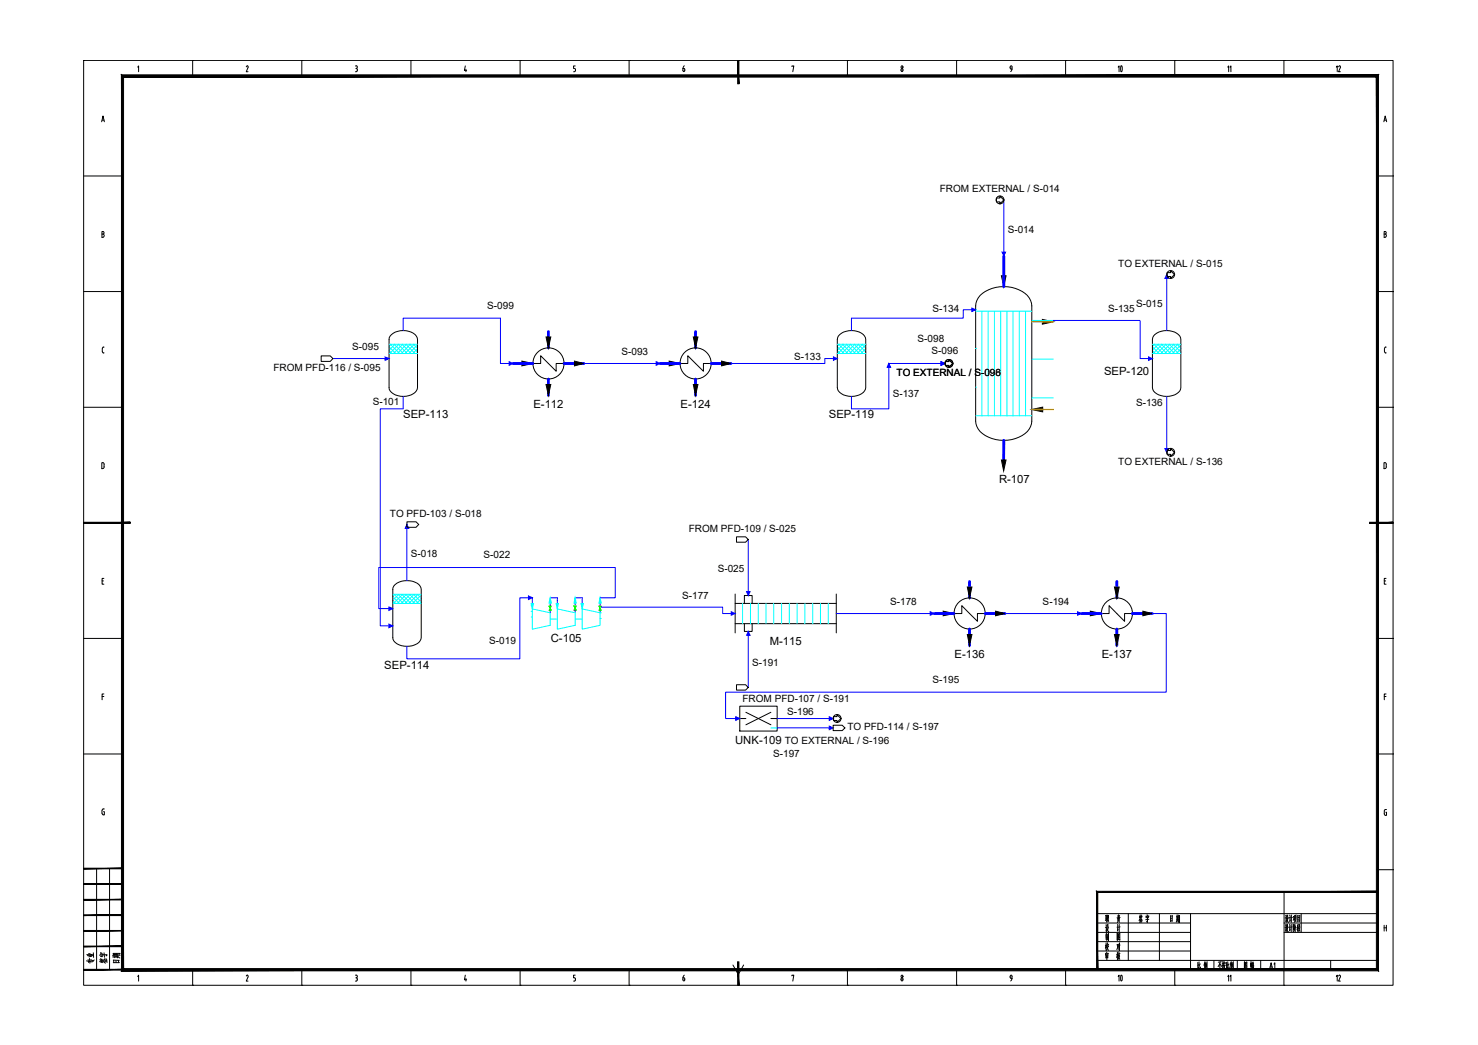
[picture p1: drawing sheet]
<svg xmlns="http://www.w3.org/2000/svg" width="420mm" height="297mm" viewBox="0 0 420 297" stroke-linecap="round" stroke-linejoin="round" font-family="sans-serif">
<g fill="none" stroke="#000" stroke-width=".28">
<path d="M23.8 17.2h372.2v262.9h-372.2zM39.1 19.1l.3-.4v1.7M54.8 17.2h.1M54.8 17.2v4.4M70.3 18.7l.3 .4-.6 1.3h.5M70.3 18.7l-.3 .3M85.8 17.2h.1M85.8 17.2v4.4M101 18.7h.3M101.2 19.5h.1M101.3 18.7l.3 .4-.3 .3M101.3 19.5l.2 .1v.4"/>
<path d="M101.6 20l-.3 .3M116.8 17.2h.1M116.8 17.2v4.4M132.3 18.7l-.3 1.3h.7M132.4 19.7v.7M147.9 17.2h.1M147.9 17.2v4.4M163.5 18.7h-.4v.8h.4l.1 .3M163.6 19.8v.2M163.6 20l-.3 .3M178.8 17.2h.1M178.8 17.2v4.4"/>
<path d="M194.1 20l.3 .3 .3-.3M194.4 19.5h-.3v.5M194.4 19.5l.3 .2-.1 .3M194.5 18.7l-.3 .7M209.9 17.2h.1M225.1 18.9v-.2h.6l-.3 1.7M240.9 17.2h.1M240.9 17.2v4.4M256.1 20l.3 .3 .3-.3M256.7 19.8v.2M256.7 19.8l-.3-.3-.3 .5M271.9 17.2h.1"/>
<path d="M271.9 17.2v4.4M287.1 19.1v.2M287.2 19.1l.3-.4 .2 .4M287.2 19.3l.3 .3M287.4 19.7h.3M287.7 19.6l-.4 .7M287.7 19.1v.5M302.9 17.2h.1M302.9 17.2v4.4M334 17.2h.1M334 17.2v4.4M365 17.2h.1"/>
<path d="M365 17.2v4.4M28.9 34.6l.4-1.6 .4 1.6M29 34.1h.6M101 20.4h.3M163.1 20.4h.2M393.4 34.6l.4-1.6 .4 1.6M393.5 34.1h.6M23.8 50h11M391.6 50h4.4M396 50h.1M29 65.8l.5 .2v.4l-.2 .1 .3 .5-.1 .4-.5 .1zM29 66.5h.3"/>
<path d="M393.5 65.8l.5 .2v.4l-.2 .1 .3 .5-.1 .4-.5 .1zM393.5 66.5h.3M23.8 82.9h11M29.1 99.1v.8M29.1 99.9l.1 .4h.4M29.6 98.7h-.4l-.1 .4M391.6 82.9h4.4M394.1 98.7h-.4l-.1 .4v1l.5 .2M396 82.9h.1M23.8 115.8h11M391.6 115.8h4.4M396 115.8h.1"/>
<path d="M29.2 131.5h-.3v1.7h.3M29.3 131.5l.3 .5M29.6 132v.7M29.6 132.7l-.3 .5M394.1 132l-.2-.4-.5-.1v1.7l.7-.3v-.9M396 148.6h.1M29 165.1h.4M29.5 164.4h-.5v1.7h.5M393.5 165.1h.4M394 164.4h-.5v1.7h.5M23.8 181.5h11M29 198h.5"/>
<path d="M29.5 197.3h-.5v1.6M391.6 181.5h4.4M393.5 198h.5M394 197.3h-.5v1.6M396 181.5h.1M23.8 214.3h11M391.6 214.3h4.4M396 214.3h.1M29.4 230.7h.3v.9l-.5-.1-.2-.4M29.7 229.9l-.6 .3-.1 1M393.8 230.1h.4M393.8 230.1l-.3 .5 .1 .9 .2 .3"/>
<path d="M393.9 230.9h.3v.9h-.4M27.5 246.9v28.7M31.1 246.9v28.7M311.9 259.7h79.7M320.7 259.7v13.3M326.1 260l.1 .3M329.6 259.7v13.3M338.4 259.7v15.9M365 253.5v26.6M369.9 259.7v5.3M391.6 247.2h4.4M396 247.2h.1"/>
<path d="M39.1 277.6l.3-.4v1.7M54.8 275.6v4.5M70 277.4l.4-.2 .1 .5M70.5 277.8l-.5 1.1h.5M85.8 275.6v4.5M101 277.2h.3M101 278.9h.3M101.2 277.9h.1M101.3 277.2l.3 .3-.3 .4M101.3 277.9l.2 .2v.4M101.6 278.5l-.3 .3M116.8 275.6v4.5"/>
<path d="M132.3 277.2l-.3 1.3h.7M132.4 278.1v.8M147.9 275.6v4.5M163.1 278.9h.2M163.5 277.2h-.4v.7l.4 .1 .1 .3M163.6 278.3v.2M163.6 278.5l-.3 .3M178.8 275.6v4.5M194.1 278.5l.3 .3 .3-.3M194.1 277.9v.6M194.1 277.9h.3M194.4 277.9l.3 .3-.1 .3"/>
<path d="M194.5 277.2l-.3 .7M208.4 274.3l1.5 2.7 1.5-2.7M225.1 277.4v-.2h.6l-.3 1.7M240.9 275.6v4.5M256.1 278.5l.3 .3 .3-.3M256.7 278.3v.2M256.7 278.3l-.3-.4-.3 .6M271.9 275.6v4.5M287.1 277.6v.2M287.2 277.5l.3-.3 .2 .3M287.2 277.8l.3 .3M287.7 278.1l-.4 .7"/>
<path d="M287.7 277.6v.5h-.3M302.9 275.6v4.5M311.9 273h79.7M311.9 262.4h26.5M311.9 265h26.5M311.9 267.7h26.5M311.9 270.3h26.5M324 261.6l.1 .3M324.1 260l-.2 .9M324.1 260.5l.1 .3M324.2 261.5l.1 .4M324.3 260.8l.5 .8"/>
<path d="M324.3 260.7l-.5 1M324.3 260.4l-.3 .1M324.4 261.3l-.4 .1M324.5 260.1l-.2 .6M324.5 261.5l-.1 .6M324.5 260.5l.1 .3M324.6 262l-.7 .2M324.7 260.4l-.3 .1M325.8 260.3v.5M326.2 261v1.2l-.2-.3M326.3 260.8h-.4M326.4 260.7l-.2 .4"/>
<path d="M326.5 260.4l-.7 .1M326.6 260.3l-.1 .5M326.6 261.3l-.9 .1M332.8 260.3v1.7M333.1 261l-.3 .1M333.2 261.7l-.4 .1M333.2 260.3l-.4 .1M333.3 260.3l-.1 1.6M334 275.6v4.5M334.6 260.1v1.3M334.6 261.6l-.2 .5M334.8 261.6v.3"/>
<path d="M334.8 260.8h-.2M334.8 261.1h-.2M334.9 260l-.1 1.4M335 260.4l-.5 .1M335 261.4l-.6 .1M335.1 260.2l-.1 2M335.3 260.7l-.2 .1M335.3 261.2l-.2 .1M335.3 260.2v2l-.1-.2M335.3 260.3h-.2M340.5 273.5v1.7M340.8 274.2l-.3 .2"/>
<path d="M340.8 274.9l-.4 .5M340.9 273.4v1.8l.2 .2h.2v-.5M341.2 274l-.3 .6M342.5 273.8v1.7M342.5 273.3l-.2 1.1M342.6 274.4l.1 .3M342.7 273.7l-.2 .9M342.8 274.1l-.2 1.2M342.8 274.1l-.2 .1M342.9 273.6l-.3 .2M343 273.9v1M343.1 273.3v2.1l-.1-.2"/>
<path d="M345.1 273v2.6M346.8 273.9v1.5M346.9 273.4l-.6 1.4M346.9 274.1l.3 .6M347.2 273.4l-.9 .1M347.6 273.2v2.2l-.2-.2M347.7 274.3l-.3 .3M347.7 273.9l-.3 .1M347.8 273.6v.5M348 273.9l-.1 .9 .4 .6M348 273.3l.1 .3M348.1 274.4l-.4 1.1"/>
<path d="M348.3 273.7l-.5 .1M348.3 273.6l-.1 .4M348.3 274.4l-.6 .1M348.7 273.5v1.7M348.9 274.9l-.3 .5M348.9 274.2l-.2 .1M349 273.4v1.8l.2 .1h.2v-.5M349.4 274l-.4 .6M349.9 273.7v1.7M350 273.3l-.3 1M350 274.4l.2 .3M350.2 273.7l-.2 .9"/>
<path d="M350.3 274.1h-.2M350.3 274l-.3 1.3M350.3 273.6l-.3 .1M350.4 273.9v.9M350.6 273.3v2.1l-.2-.3M351.7 273v2.6M353.8 275.3h.6M353.8 273.4v2M354 274.1l.4 .5M354 274.9l.2 .2M354.1 274.6l.1 .2M354.1 273.7l-.2 .6"/>
<path d="M354.2 273.9l-.2 .1M354.3 273.8l-.5 .9M354.4 273.4v2M354.4 273.5l-.6 .1M355.5 273.8v.9M355.6 273.3v2.1M355.8 273.8l-.1 .8M355.8 273.9l-.3 .1M355.9 274.4v1M356 273.8v.6M356.1 274.5v.8M356.3 274.9h-.4"/>
<path d="M356.3 275.3l-.4 .1M356.3 273.8h-.3M356.3 273.8v.4M356.3 274.2l-.3 .1M356.3 274.5h-.4M356.3 273.5h-.4M356.4 274.4l-.1 1M365 262.4h26.6M365 265h26.6M365.4 262.8l.2 .4M365.5 260.2l.1 .3M365.5 263.6h-.2"/>
<path d="M365.5 263.4v1.1M365.6 260.9h-.3M365.6 260.8v1M365.7 264.2l-.3 .5M365.7 263.9l.4 .9h.2M365.7 261.5l-.2 .5M365.8 261.3l.5 .9M365.8 262.8l-.2 1M365.8 262.9l.2-.1v.6l.2 .2M365.8 260.1l-.1 1M366 260.1v.7l.3 .1M366 260.2l-.2 .1"/>
<path d="M366 263.7l-.3 .1M366.1 263.6l-.5 1.2M366.1 261l-.5 1.2M366.1 261.1h-.3M366.6 262.8l.1 .4M366.6 260.1l.2 .4M366.6 263.5l-.2 .1M366.6 263.4v1.1M366.7 260.8l-.2 .1M366.7 260.7v1.2M366.8 264.1l-.2 .5M366.8 261.5l-.2 .4"/>
<path d="M367.1 262.7v2.1M367.1 260.1v2.1M367.4 263.5l-.6 .1M367.4 260.8l-.6 .1M367.6 262.7v2.1M367.8 260.5v.9M367.8 262.9h-.2M367.8 262.8l-.1 1.4v-.3M367.9 260.5h-.2M368 261.3l-.4 .3M368 263.6l-.3 1.2M368 260.5v1.1"/>
<path d="M368.1 262.9l.4 .8M368.1 262.7l-.3 1M368.2 263.5v1.4M368.2 260.8l-.3 1.4M368.2 260.2v.4M368.2 261.6l.3 .5M368.5 260.6l-.5 .1M368.5 260.5l-.1 1.1M368.5 260.1l-.5 .2M368.8 262.9v1.8M368.9 260.2v1.8M369 263.6l-.2 .1"/>
<path d="M369 263.3l-.2 .1M369 263.9l-.3 .3M369 262.8l-.2 .3M369.2 263.9l.4 .8M369.2 263.8l.3-.1-.5 1.1M369.3 262.8l-.2 .9M369.4 262.8l.2 .7M369.4 261.2l-.5 .1M369.4 260.8h-.5M369.4 262.9h-.1M369.5 261.7l-.6 .1M369.5 260.3l-.6 .1"/>
<path d="M369.5 260.2v1.8M378.3 273v2.6M393.5 263v1.7M393.5 263.7h.6M394.1 263v1.7M54.8 280.1h.1M85.8 280.1h.1M116.8 280.1h.1M147.9 280.1h.1M178.8 280.1h.1M209.9 280.1h.1M240.9 280.1h.1"/>
<path d="M271.9 280.1h.1M302.9 280.1h.1M334 280.1h.1M365 280.1h.1"/>
<circle cx="256.4" cy="19.1" r=".32"/>
<circle cx="256.4" cy="277.5" r=".32"/>
</g>
<g fill="#000" stroke="#000" stroke-width=".28">
<path d="M209.7 17.2l.3 6.6v-6.6zM209.7 17.2l.3 6.6h-.3z"/>
<path d="M34.5 21.3l.6 254v-253.4zM34.5 21.3l.6 254-.6 .7zM35.1 275.3l-.6 .7 356.8-.7zM34.5 276l356.8-.7 .6 .7zM391.3 21.9v253.4l.6 .7zM391.9 21.3v254.7l-.6-254.1zM35.1 21.9h356.2l.6-.6zM34.5 21.3h357.4l-356.8 .6z"/>
<path d="M23.8 148.4v.4l13.2-.4zM23.8 148.8l13.2-.4v.4z"/>
<path d="M389.4 148.8h6.6v-.4zM389.4 148.4h6.6l-6.6 .4z"/>
<path d="M23.8 255.8h11v-.2zM23.8 255.6h11l-11 .2z"/>
<path d="M23.8 251.4h11v-.2zM23.8 251.2h11l-11 .2z"/>
<path d="M23.8 247h11v-.2zM23.8 246.8h11l-11 .2z"/>
<path d="M312.1 253.7h79.5v-.3zM311.7 253.4h79.9l-79.5 .3zM311.7 253.4l.4 22.2v-21.9zM311.7 253.4l.4 22.2h-.4z"/>
<path d="M23.8 275.7h11v-.2zM23.8 275.5h11l-11 .2z"/>
<path d="M23.8 269.1h11v-.2zM23.8 268.9h11l-11 .2z"/>
<path d="M23.8 264.7h11v-.2zM23.8 264.5h11l-11 .2z"/>
<path d="M23.8 260.3h11v-.3zM23.8 260h11l-11 .3z"/>
<path d="M209.7 273.4v6.7h.3zM209.7 273.4h.3v6.7z"/>
</g>
<!-- layer: EQUIPMENT -->
<path d="M151.3 169.9v1.7M156.4 172.3v-2.4h2v3.2M156.4 173.5v.7M163.5 170.8v1.4M163.5 173.5v.7M163.5 169.9h2v1.7M170.6 169.9v2.4M170.6 173.5v.7" fill="none" stroke="#00f" stroke-width=".28"/>
<path d="M156.1 172.3h.6l-.6 1.2h.6zM163.1 172.2h.8l-.8 1.3h.8zM170.3 172.3h.6l-.6 1.2h.6z" fill="none" stroke="#0f0" stroke-width=".28"/>
<g fill="none" stroke="#0ff" stroke-width=".28">
<path d="M277.4 88h.1M277.4 99h.1M293.3 91.1h6.1M277.4 110.1h.1M293.3 102.1h6.1M293.3 113.1h6.1M151 172.2h.3M151 173.8h.3M151 175.4h.3M151.3 171.6v7.2l5.1-1.1v-3.5l-5.1-1.1M156.4 176h2M158.4 173.1l5.1 1.1v3.5l-5.1 1.1z"/>
<path d="M163.5 169.9v.9M163.5 176h2M165.5 173.1v5.7l5.1-1.1v-3.5M165.5 173.1l5.1 1.1M165.5 171.6v1.5M170.6 174.2h.3M170.6 175.8h.3M170.8 172.6h.1M219.1 206.9h1.8"/>
</g>
<g fill="#0ff" stroke="#0ff" stroke-width=".28">
<path d="M151 171.6h.7l-.4 1.5z"/>
<path d="M156.4 169.9l.3 1.5h-.6z"/>
<path d="M158.1 171.6h.6l-.3 1.5z"/>
<path d="M165.2 171.6h.6l-.3 1.5z"/>
<path d="M170.6 169.9l.3 1.5h-.6z"/>
<path d="M163.5 169.9l.3 1.5h-.6z"/>
</g>
<g fill="none" stroke="#0ff" stroke-width=".28">
<path d="M110.6 99.6l.8 .9M110.6 98.6l1.9 1.9M110.6 97.9h8.1M111 97.9l2.6 2.6M111.2 97.9l-.6 .6M112.1 97.9l2.6 2.6M112.3 97.9l-1.7 1.7M113.2 97.9l2.6 2.6M113.4 97.9l-2.6 2.6M114.3 97.9l2.6 2.6M114.5 97.9l-2.6 2.6M115.4 97.9l2.6 2.6"/>
<path d="M115.6 97.9l-2.6 2.6M116.4 97.9l2.3 2.2M116.7 97.9l-2.6 2.6M117.5 97.9l1.2 1.1M117.8 97.9l-2.7 2.6M118.6 97.9h.1M118.7 98l-2.5 2.5M118.7 99.1l-1.4 1.4M238 97.9h8.1M238 99.6l.8 .9M238 98.6l1.9 1.9M238.4 97.9l2.6 2.6"/>
<path d="M238.6 97.9l-.6 .6M239.5 97.9l2.6 2.6M239.7 97.9l-1.7 1.7M240.6 97.9l2.6 2.6M240.8 97.9l-2.6 2.6M241.7 97.9l2.6 2.6M241.9 97.9l-2.6 2.6M242.8 97.9l2.6 2.6M243 97.9l-2.6 2.6M243.9 97.9l2.2 2.2M244.1 97.9l-2.6 2.6M245 97.9l1.1 1.1"/>
<path d="M245.2 97.9l-2.6 2.6M246.1 97.9h.1M246.1 98l-2.4 2.5M246.1 99.1l-1.3 1.4M277.4 88.5h15.9M279.1 88.5v29.7M280.9 88.5v29.7M282.7 88.5v29.7M284.5 88.5v29.7M286.2 88.5v29.7M288 88.5v29.7M289.8 88.5v29.7"/>
<path d="M291.5 88.5v29.7M327.6 97.9h8.1M327.6 99.6l.8 .9M327.6 98.6l1.9 1.9M328 97.9l2.6 2.6M328.2 97.9l-.6 .6M329.1 97.9l2.6 2.6M329.3 97.9l-1.7 1.7M330.2 97.9l2.6 2.6M330.4 97.9l-2.6 2.6M331.3 97.9l2.6 2.6M331.5 97.9l-2.6 2.6"/>
<path d="M332.4 97.9l2.6 2.6M332.6 97.9l-2.6 2.6M333.5 97.9l2.2 2.2M333.7 97.9l-2.6 2.6M334.6 97.9l1.1 1.1M334.8 97.9l-2.6 2.6M335.7 98l-2.4 2.5M335.7 99.1l-1.3 1.4M110.6 100.5h8.1M118.7 100.2l-.3 .3M238 100.5h8.1M246.1 100.2l-.2 .3"/>
<path d="M277.4 118.2h15.9M327.6 100.5h8.1M335.7 100.2l-.2 .3M111.7 170.7l.8 .8M111.7 169.6l1.9 1.9M111.7 168.9h8M111.7 171.5h8M112 168.9l2.7 2.6M112.3 168.9l-.6 .6M113.1 168.9l2.7 2.6M113.4 168.9l-1.7 1.7M114.2 168.9l2.6 2.6"/>
<path d="M114.5 168.9l-2.7 2.6M115.3 168.9l2.6 2.6M115.5 168.9l-2.6 2.6M116.4 168.9l2.6 2.6M116.6 168.9l-2.6 2.6M117.5 168.9l2.2 2.2M117.7 168.9l-2.6 2.6M118.6 168.9l1.1 1.1M118.8 168.9l-2.6 2.6M119.7 169.1l-2.4 2.4M119.7 170.2l-1.3 1.3M119.7 171.3l-.2 .2"/>
<path d="M211.1 171.5v5.8M213.3 171.5v5.8M215.5 171.5v5.8M217.7 171.5v5.8M219.9 171.5v5.8M222.2 171.5v5.8M224.4 171.5v5.8M226.6 171.5v5.8M228.8 171.5v5.8M231 171.5v5.8M233.2 171.5v5.8M235.4 171.5v5.8"/>
</g>
<g fill="none" stroke="#000" stroke-width=".28">
<path d="M111.3 95.1a5.3 5.3 0 0 1 7 .4l.4 1v13.6a3.6 3.6 0 0 1-4.1 2.6 3.6 3.6 0 0 1-4-2.6v-13.6v-.5zM238.7 95.1a5.3 5.3 0 0 1 7.1 .4l.3 1v13.6a3.6 3.6 0 0 1-4.1 2.6 3.6 3.6 0 0 1-4-2.6v-13.6l.3-1zM278.6 84a10.3 10.3 0 0 1 13.4 0 4.6 4.6 0 0 1 1.3 2.9v32.8a5.7 5.7 0 0 1-4.6 5 9.8 9.8 0 0 1-10.6-2.8l-.7-1.4v-.8v-32.8a4.6 4.6 0 0 1 1.2-2.9zM328.3 95.1a5.4 5.4 0 0 1 7.1 .4l.3 1v13.6a3.6 3.6 0 0 1-4 2.6 3.6 3.6 0 0 1-4.1-2.6v-13.6l.3-1zM151.5 103.3h2.2v-2.2l4.4 4.4v-2.2h2.2M193.3 103.3h2.2v-2.2l4.5 4.4v-2.2h2.2M112.3 166.1a5.5 5.5 0 0 1 7.1 .5l.3 .9v13.7a3.5 3.5 0 0 1-4 2.5 3.5 3.5 0 0 1-4-2.5v-13.7v-.4zM209 177.3h28.7M209 168.9v11M209 171.5h28.7M211.6 171.5v-2.2h2.2v2.2M211.6 177.3v2.2h2.2v-2.2"/>
<path d="M237.7 168.9v11M271.2 174.4h2.2v-2.2l4.5 4.4v-2.2h2.2M313 174.4h2.3v-2.2l4.4 4.4v-2.2h2.2"/>
<circle cx="155.9" cy="103.3" r="4.4"/>
<circle cx="197.7" cy="103.3" r="4.4"/>
<circle cx="275.6" cy="174.4" r="4.4"/>
<circle cx="317.5" cy="174.4" r="4.4"/>
</g>
<g fill="none" stroke="#00f" stroke-width=".8">
<path d="M285.4 72.8v8.7M155.9 94.3v4.6M197.7 94.3v4.6M145.8 103.3h5.7M155.9 107.8v4.6M160.3 103.3h5.7M187.6 103.3h5.7M197.7 107.8v4.6M202.2 103.3h5.6M285.4 125.2l-.1 5.6M265.6 174.4h5.6M275.6 165.3v4.7"/>
<path d="M275.6 178.8v4.7M280.1 174.4h5.6M307.4 174.4h5.6M317.5 165.3v4.7M317.5 178.8v4.7M321.9 174.4h5.7"/>
</g>
<g fill="#000" stroke="#000" stroke-width=".28">
<path d="M155.2 95.8h1.4l-.7 3.1zM197.1 95.8h1.3l-.7 3.1zM284.7 78.4h1.3l-.6 3.1zM296.3 90.8l3.1 .7-3.1 .6zM148.4 102.6l3.1 .7-3.1 .7zM155.2 109.3h1.4l-.7 3.1zM163.3 102.6l2.7 .7-2.7 .7zM190.2 102.6l3.1 .7-3.1 .7zM197.1 109.3h1.3l-.7 3.1zM205.1 102.6l2.7 .7-2.7 .7zM293.3 116.4l3.1-.7v1.4zM284.7 130.8h1.3l-.7 3z"/>
<path d="M268.1 173.7l3.1 .7-3.1 .6zM275 166.9h1.3l-.7 3.1zM283 173.7l2.7 .7-2.7 .6zM310 173.7l3 .7-3 .6zM316.8 166.9h1.4l-.7 3.1zM324.9 173.7l2.7 .7-2.7 .6zM275 180.4h1.3l-.7 3.1zM316.8 180.4h1.4l-.7 3.1z"/>
</g>
<path d="M293.3 91.5h6.1M293.3 116.4h6.1h-3" fill="none" stroke="#ffbf00" stroke-width=".38"/>
<!-- layer: equipment_outline -->
<path d="M210.3 200.7h10.6v7.1h-10.6z" fill="none" stroke="#000" stroke-width=".28"/>
<!-- layer: internal_symbol -->
<path d="M212 202.5l7.1 3.5M219.1 202.5l-7.1 3.5" fill="none" stroke="#000" stroke-width=".28"/>
<!-- layer: process_line -->
<path d="M210.3 204.2h1.7M219.1 204.2h1.8" fill="none" stroke="#000" stroke-width=".28"/>
<!-- layer: STREAM -->
<g fill="none" stroke="#00f" stroke-width=".28">
<path d="M285.4 56.8v16M331.7 78v16M114.6 94v-3.6h27.7v12.9h3.5M277.4 88h-3.6v2.4h-31.8v3.6M299.4 91.1h24.7v10.8h3.5M94.6 101.9h16M114.6 112.7v3.5h-6.5v61.7h3.6M166 103.3h21.6M238 101.9h-3.5v1.4h-26.7M268.6 103.3h-15.9v12.9h-10.7v-3.5M331.7 112.7v15.9M115.7 149.1v15.9"/>
<path d="M212.7 153.4v15.9M151.3 169.9h-3.5v17.4h-32.1v-3.6M170.6 169.9h4.3v-8.6h-67.2v11.7h4M170.9 172.6h34.5v1.8h3.6M212.7 179.5v15.9M237.7 174.4h27.9M285.7 174.4h21.7M327.6 174.4h3.9v22.4h-125.2v7.4h4M220.9 204.2h15.9M220.9 206.9h15.9"/>
</g>
<!-- layer: STREAM_ARROW -->
<g fill="#00f" stroke="#00f" stroke-width=".28">
<path d="M284.8 71.7h1.1l-.5 1.1z"/>
<path d="M331.7 78l.5 1.1h-1z"/>
<path d="M115.7 149.1l.5 1.1h-1z"/>
<path d="M150.2 169.4l1.1 .5-1.1 .5z"/>
<path d="M110.6 172.5l1.1 .5-1.1 .5z"/>
<path d="M212.2 168.2h1l-.5 1.1z"/>
<path d="M186.5 102.8l1.1 .5-1.1 .5z"/>
<path d="M109.5 101.5l1.1 .4-1.1 .5z"/>
<path d="M267.5 102.8l1.1 .5-1.1 .5z"/>
<path d="M144.7 102.8l1.1 .5-1.1 .5z"/>
<path d="M110.6 177.4l1.1 .5-1.1 .5z"/>
<path d="M236.9 101.5l1.1 .4-1.1 .5z"/>
<path d="M276.3 87.6l1.1 .4-1.1 .5z"/>
<path d="M326.5 101.5l1.1 .4-1.1 .5z"/>
<path d="M331.2 127.5h1l-.5 1.1z"/>
<path d="M252.7 103.3l.5 1.1h-1z"/>
<path d="M207.9 173.9l1.1 .5-1.1 .5z"/>
<path d="M264.4 173.9l1.2 .5-1.2 .5z"/>
<path d="M212.7 179.5l.5 1.1h-1z"/>
<path d="M306.3 173.9l1.1 .5-1.1 .5z"/>
<path d="M209.2 203.7l1.1 .5-1.1 .6z"/>
<path d="M235.7 203.7l1.1 .5-1.1 .6z"/>
<path d="M235.7 206.4l1.1 .5-1.1 .5z"/>
</g>
<!-- layer: CONNECTOR -->
<g fill="none" stroke="#000" stroke-width=".28">
<path d="M283.3 56.3h1v-.6l1.1 1.1-1.1 1.1v-.5h-1zM331.8 77.5h1v-.6l1.1 1.1-1.1 1.1v-.5h-1zM91.3 101.2h2.6l.7 .7-.7 .8h-2.6zM268.8 102.8h.9v-.6l1.1 1.1-1.1 1.1v-.5h-.9zM331.8 128h1v-.5l1.1 1.1-1.1 1.1v-.6h-1zM115.7 148.3h2.6l.7 .8-.7 .8h-2.6zM209.4 152.6h2.5l.8 .8-.8 .7h-2.5zM209.4 194.6h2.5l.8 .8-.8 .8h-2.5zM236.8 206.1h2.6l.8 .8-.8 .8h-2.6zM237 203.7h.9v-.6l1.1 1.1-1.1 1.1v-.5h-.9z"/>
<circle cx="284.3" cy="56.8" r="1.12"/>
<circle cx="332.8" cy="78" r="1.12"/>
<circle cx="269.8" cy="103.3" r="1.12"/>
<circle cx="332.8" cy="128.6" r="1.12"/>
<circle cx="238" cy="204.2" r="1.12"/>
</g>
<g font-size="6.6">
<text x="315.7" y="22.2">10</text>
<text x="315.7" y="280.8">10</text>
</g>
<g font-size="5.3">
<text x="312.9" y="266">设 计</text>
<text x="27.5" y="275.2" transform="rotate(-90 27.5 275.2)">专业</text>
<text x="31.4" y="275.2" transform="rotate(-90 31.4 275.2)">签字</text>
<text x="34.9" y="274.8" transform="rotate(-90 34.9 274.8)">日期</text>
<text x="312.9" y="271.3">校 对</text>
</g>
<g font-size="4.4">
<text x="382.1" y="21.5" transform="rotate(-90 382.1 21.5)">12</text>
<text x="363.4" y="276.6" transform="rotate(-90 363.4 276.6)">A1</text>
<text x="382.1" y="280.1" transform="rotate(-90 382.1 280.1)">12</text>
</g>
<g font-size="3.5">
<text x="350.7" y="21.5" transform="rotate(-90 350.7 21.5)">11</text>
<text x="350.7" y="280.1" transform="rotate(-90 350.7 280.1)">11</text>
</g>
<g font-size="3.2">
<text x="313.8" y="106.5">SEP-120</text>
<text x="114.6" y="118.9">SEP-113</text>
<text x="151.6" y="115.9">E-112</text>
<text x="193.4" y="115.9">E-124</text>
<text x="235.6" y="118.9">SEP-119</text>
<text x="284" y="137.4">R-107</text>
<text x="156.6" y="182.4">C-105</text>
<text x="218.8" y="183.5">M-115</text>
<text x="109.2" y="190">SEP-114</text>
<text x="271.3" y="187">E-136</text>
<text x="313.2" y="187">E-137</text>
<text x="209" y="211.4">UNK-109</text>
</g>
<g font-size="2.8">
<text x="267.2" y="54.6">FROM EXTERNAL / S-014</text>
<text x="286.5" y="66.2">S-014</text>
<text x="317.9" y="75.8">TO EXTERNAL / S-015</text>
<text x="138.5" y="87.8">S-099</text>
<text x="265.1" y="88.6">S-134</text>
<text x="315" y="88.7">S-135</text>
<text x="322.9" y="87.3">S-015</text>
<text x="100.1" y="99.5">S-095</text>
<text x="176.7" y="100.9">S-093</text>
<text x="260.8" y="97.1">S-098</text>
<text x="264.8" y="100.7">S-096</text>
<text x="77.7" y="105.5">FROM PFD-116 / S-095</text>
<text x="225.8" y="102.3">S-133</text>
<text x="254.9" y="106.9">TO EXTERNAL / S-096</text>
<text x="254.9" y="106.9">TO EXTERNAL / S-098</text>
<text x="253.8" y="113">S-137</text>
<text x="105.9" y="115.1">S-101</text>
<text x="322.9" y="115.3">S-136</text>
<text x="317.9" y="132.2">TO EXTERNAL / S-136</text>
<text x="110.9" y="146.9">TO PFD-103 / S-018</text>
<text x="195.8" y="151.2">FROM PFD-109 / S-025</text>
<text x="116.8" y="158.4">S-018</text>
<text x="137.5" y="158.7">S-022</text>
<text x="204" y="162.6">S-025</text>
<text x="193.9" y="170.2">S-177</text>
<text x="253.1" y="171.9">S-178</text>
<text x="296.4" y="171.9">S-194</text>
<text x="139.1" y="183">S-019</text>
<text x="213.8" y="189.2">S-191</text>
<text x="265.1" y="194.1">S-195</text>
<text x="211.1" y="199.7">FROM PFD-107 / S-191</text>
<text x="223.8" y="203.1">S-196</text>
<text x="240.9" y="207.6">TO PFD-114 / S-197</text>
<text x="219.8" y="215.1">S-197</text>
<text x="223.1" y="211.6">TO EXTERNAL / S-196</text>
</g>
</svg>
